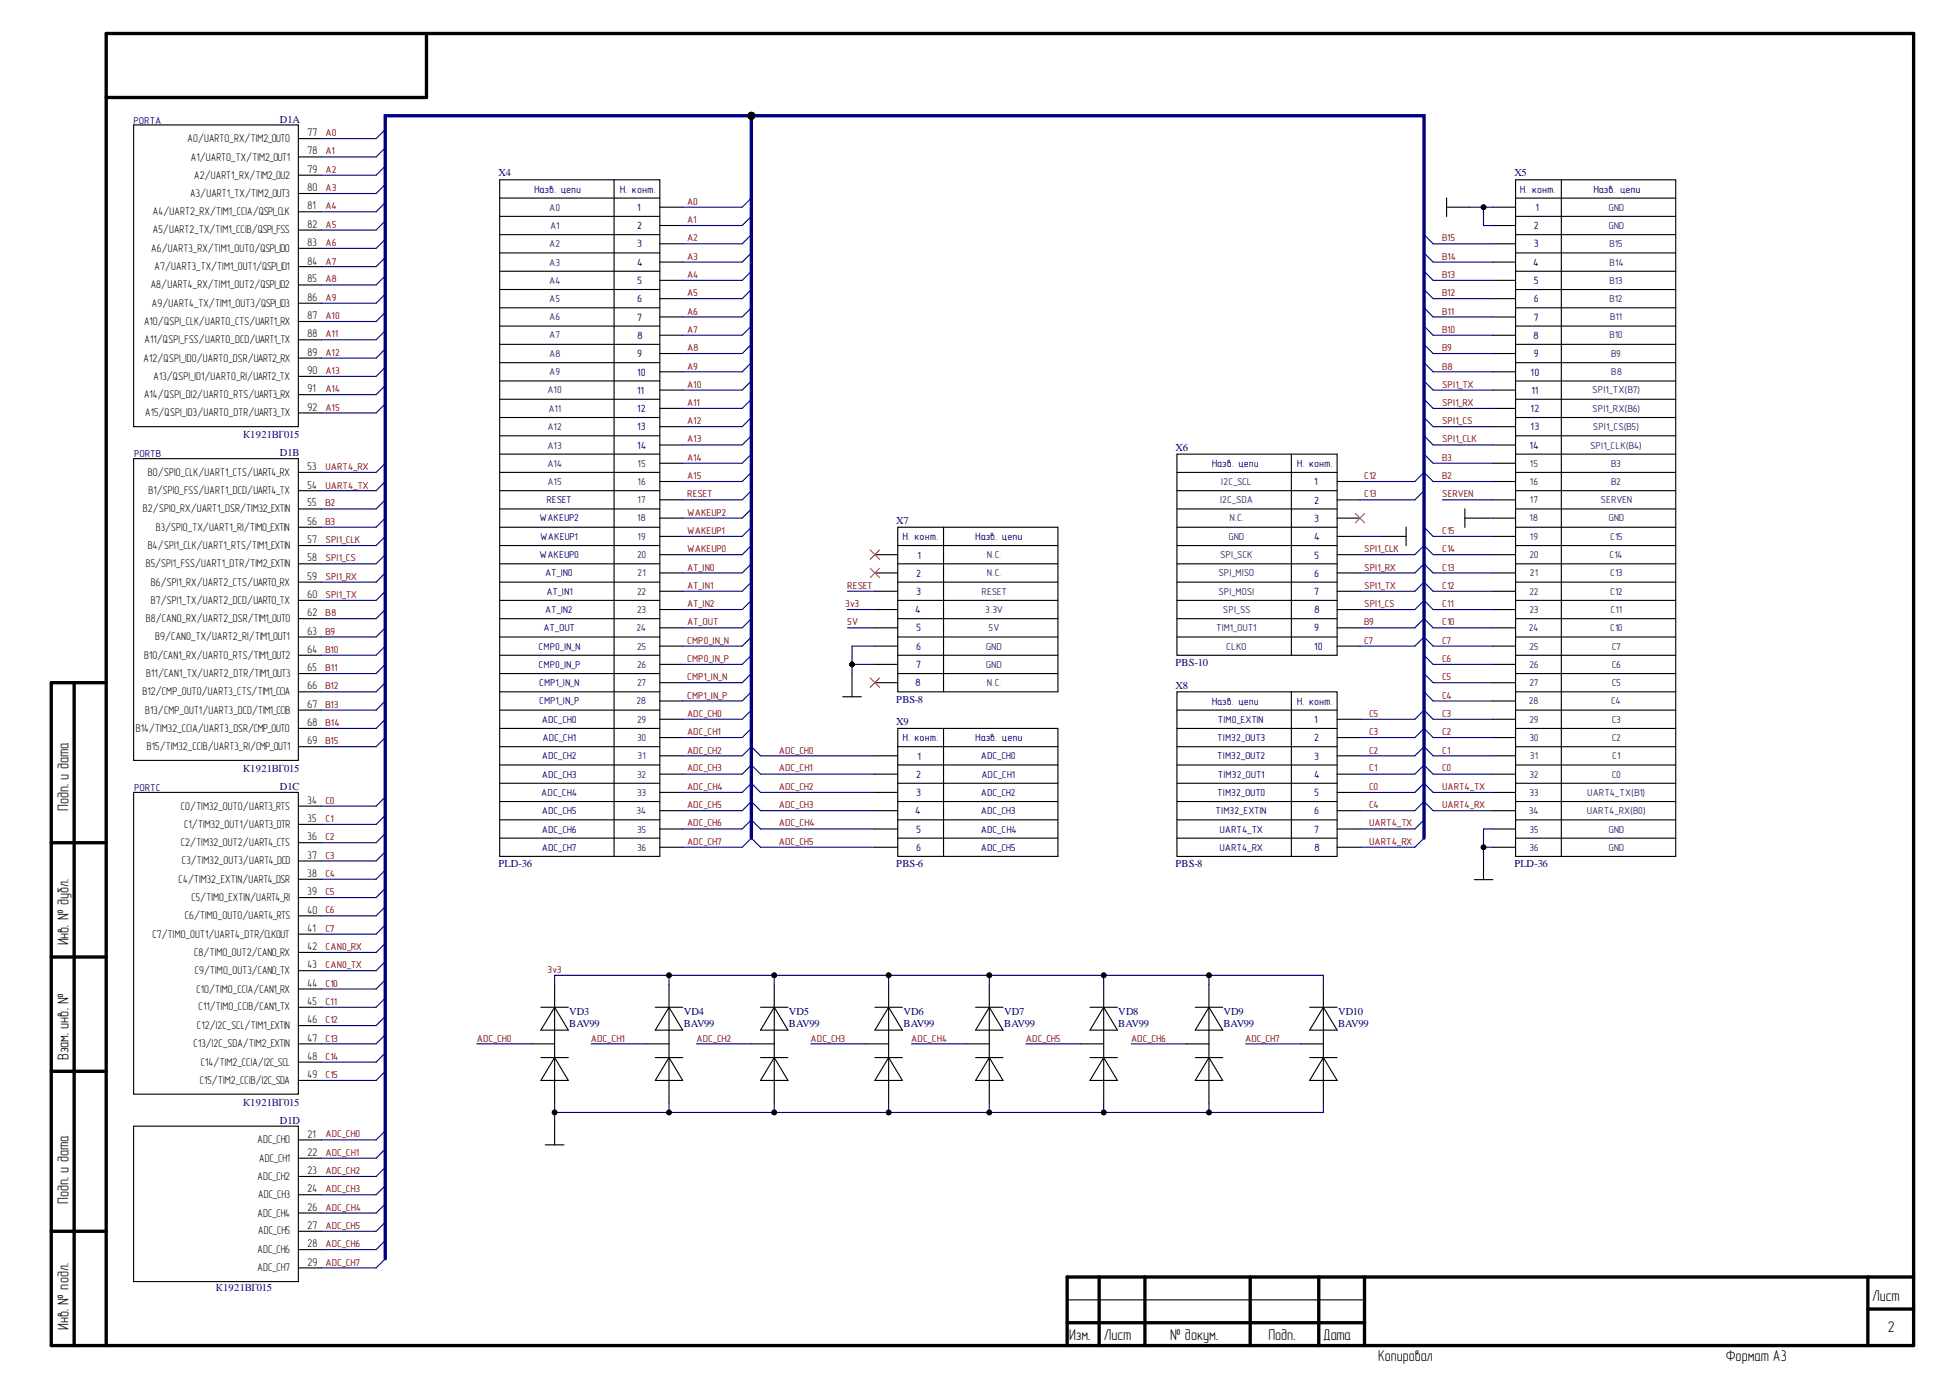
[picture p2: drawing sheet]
<svg xmlns="http://www.w3.org/2000/svg" width="297mm" height="210mm" viewBox="0 0 297 210" stroke-linecap="round" stroke-linejoin="round" font-family="sans-serif">
<g fill="none" stroke="#000" stroke-width=".51">
<path d="M64.8 5.1v9.7h-48.7M7.8 103.8v100.7h283.1v-199.4h-274.8v199.4M7.8 103.8h8.3M11.3 103.8v100.7M7.8 128.1h8.3M7.8 145.5h8.3M7.8 162.8h8.3M7.8 187.1h8.3M167.1 194.1v10.4M174 194.1v10.4M190 194.1v10.4M200.5 194.1v10.4"/>
<path d="M207.4 194.1v10.4M283.9 194.1v10.4M283.9 199h7M290.9 194.1h-128.7v10.4M162.2 201h45.2"/>
</g>
<g fill="none" stroke="#000" stroke-width=".17">
<path d="M20.3 19h25.1v45.8h-25.1zM45.4 37.8h3.4M45.4 35h3.4M45.4 32.2h3.4M45.4 29.4h3.4M45.4 26.6h3.4M45.4 23.9h3.4M45.4 21.1h3.4M76 27.3h24.3v102.9h-24.3zM76 30.1h24.3M76 32.9h24.3M76 35.7h24.3"/>
<path d="M76 38.4h24.3M93.3 27.3v102.9M100.3 31.5h3.5M100.3 34.3h3.5M100.3 37.1h3.5M100.3 39.8h3.5M219.9 31.5h3.5M219.9 30.1v2.8M226.9 31.5h3.5M226.9 34.3h3.5M226.9 37.1h3.5M226.9 39.8h3.5"/>
<path d="M230.4 27.3h24.3v102.9h-24.3zM230.4 30.1h24.3M230.4 32.9h24.3M230.4 35.7h24.3M230.4 38.4h24.3M237.3 27.3v102.9M45.4 60h3.4M45.4 57.2h3.4M45.4 54.4h3.4M45.4 48.9h3.4M45.4 46.1h3.4M45.4 43.3h3.4"/>
<path d="M45.4 40.5h3.4M45.4 51.6h3.4M76 41.2h24.3M76 44h24.3M76 46.8h24.3M76 49.6h24.3M76 52.3h24.3M76 55.1h24.3M76 57.9h24.3M100.3 42.6h3.5M100.3 45.4h3.5M100.3 48.2h3.5"/>
<path d="M100.3 51h3.5M100.3 53.7h3.5M100.3 56.5h3.5M100.3 59.3h3.5M226.9 42.6h3.5M226.9 45.4h3.5M226.9 48.2h3.5M226.9 51h3.5M226.9 53.7h3.5M226.9 56.5h3.5M226.9 59.3h3.5M230.4 41.2h24.3"/>
<path d="M230.4 44h24.3M230.4 46.8h24.3M230.4 49.6h24.3M230.4 52.3h24.3M230.4 57.9h24.3M230.4 55.1h24.3M20.3 69.7h25.1v45.9h-25.1zM45.4 62.8h3.4M45.4 77.4h3.4M45.4 74.6h3.4M45.4 71.8h3.4M76 77.4h24.3"/>
<path d="M76 74.6h24.3M76 71.8h24.3M76 60.7h24.3M76 63.5h24.3M76 66.2h24.3M76 69h24.3M100.3 73.2h3.5M100.3 76h3.5M100.3 78.7h3.5M100.3 62.1h3.5M100.3 64.8h3.5M100.3 67.6h3.5"/>
<path d="M100.3 70.4h3.5M178.9 69h24.4v30.6h-24.4zM178.9 77.4h24.4M178.9 74.6h24.4M178.9 71.8h24.4M196.3 69v30.6M203.3 73.2h3.4M203.3 76h3.4M203.3 78.8h3.4M222.7 78.8h3.5M222.7 77.3v2.9M226.9 73.2h3.5"/>
<path d="M226.9 76h3.5M226.9 78.8h3.5M226.9 62.1h3.5M226.9 67.6h3.5M226.9 70.4h3.5M226.9 64.9h3.5M230.4 77.4h24.3M230.4 74.6h24.3M230.4 71.8h24.3M230.4 60.7h24.3M230.4 63.5h24.3M230.4 66.2h24.3"/>
<path d="M230.4 69h24.3M45.4 88.5h3.4M45.4 85.7h3.4M45.4 82.9h3.4M45.4 80.1h3.4M45.4 91.3h3.4M45.4 94h3.4M45.4 96.8h3.4M45.4 99.6h3.4M76 88.5h24.3M76 85.7h24.3M76 82.9h24.3"/>
<path d="M76 80.1h24.3M76 91.3h24.3M76 94h24.3M76 96.8h24.3M76 99.6h24.3M100.3 84.3h3.5M100.3 87.1h3.5M100.3 89.9h3.5M100.3 92.6h3.5M100.3 95.4h3.5M100.3 98.2h3.5M100.3 81.5h3.5"/>
<path d="M133 84.3h3.5M133 87.1h3.5M133 89.9h3.5M133 92.6h3.5M133 95.4h3.5M133 98.2h3.5M136.5 80.1h24.3v25.1h-24.3zM136.5 88.5h24.3M136.5 85.7h24.3M136.5 82.9h24.3M136.5 91.3h24.3M136.5 94h24.3"/>
<path d="M136.5 96.8h24.3M136.5 99.6h24.3M143.4 80.1v25.1M178.9 88.5h24.4M178.9 85.7h24.4M178.9 82.9h24.4M178.9 80.1h24.4M178.9 91.3h24.4M178.9 94h24.4M178.9 96.8h24.4M203.3 84.3h3.4M203.3 87.1h3.4"/>
<path d="M203.3 89.9h3.4M203.3 92.7h3.4M203.3 95.4h3.4M203.3 98.2h3.4M203.3 81.5h3.4M210.2 81.5h3.6M213.8 80.1v2.8M226.9 84.3h3.5M226.9 87.1h3.5M226.9 89.9h3.5M226.9 92.7h3.5M226.9 95.4h3.5"/>
<path d="M226.9 98.2h3.5M226.9 81.5h3.5M230.4 88.5h24.3M230.4 85.7h24.3M230.4 82.9h24.3M230.4 80.1h24.3M230.4 91.3h24.3M230.4 94h24.3M230.4 96.8h24.3M230.4 99.6h24.3M45.4 113.5h3.4M45.4 110.7h3.4"/>
<path d="M45.4 107.9h3.4M45.4 105.2h3.4M45.4 102.4h3.4M76 113.5h24.3M76 110.7h24.3M76 107.9h24.3M76 105.2h24.3M76 102.4h24.3M76 116.3h24.3M76 119.1h24.3M100.3 114.9h3.5M100.3 117.7h3.5"/>
<path d="M100.3 101h3.5M100.3 103.8h3.5M100.3 109.3h3.5M100.3 112.1h3.5M100.3 106.5h3.5M128.1 105.9h2.8M129.5 102.4v3.5M133 114.9h3.5M133 117.7h3.5M133 101h3.5M133 103.8h3.5M136.5 110.7h24.3v19.5h-24.3z"/>
<path d="M136.5 113.5h24.3M136.5 102.4h24.3M136.5 116.3h24.3M136.5 119.1h24.3M143.4 110.7v19.5M178.9 105.2h24.4v25h-24.4zM178.9 113.5h24.4M178.9 110.7h24.4M178.9 107.9h24.4M178.9 119.1h24.4M178.9 116.3h24.4M196.3 105.2v25"/>
<path d="M203.3 114.9h3.4M203.3 117.7h3.4M203.3 109.3h3.4M203.3 112.1h3.4M226.9 114.9h3.5M226.9 117.7h3.5M226.9 101h3.5M226.9 109.3h3.5M226.9 112.1h3.5M226.9 103.8h3.5M226.9 106.5h3.5M230.4 113.5h24.3"/>
<path d="M230.4 110.7h24.3M230.4 107.9h24.3M230.4 105.2h24.3M230.4 102.4h24.3M230.4 119.1h24.3M230.4 116.3h24.3M20.3 120.4h25.1v45.9h-25.1zM45.4 139.2h3.4M45.4 136.4h3.4M45.4 133.6h3.4M45.4 130.9h3.4M45.4 128.1h3.4"/>
<path d="M45.4 125.3h3.4M45.4 122.5h3.4M76 121.8h24.3M76 124.6h24.3M76 127.4h24.3M100.3 120.4h3.5M100.3 123.2h3.5M100.3 126h3.5M100.3 128.8h3.5M133 120.4h3.5M133 123.2h3.5M133 126h3.5"/>
<path d="M133 128.8h3.5M136.5 121.8h24.3M136.5 124.6h24.3M136.5 127.4h24.3M178.9 121.8h24.4M178.9 124.6h24.4M178.9 127.4h24.4M203.3 120.4h3.4M203.3 123.2h3.4M203.3 126h3.4M203.3 128.8h3.4M224.1 133.7h2.8"/>
<path d="M225.5 130.2v3.5M226.9 120.4h3.5M226.9 123.2h3.5M226.9 126h3.5M226.9 128.8h3.5M230.4 121.8h24.3M230.4 124.6h24.3M230.4 127.4h24.3M45.4 158.7h3.4M45.4 155.9h3.4M45.4 153.1h3.4M45.4 150.3h3.4"/>
<path d="M45.4 147.5h3.4M45.4 144.8h3.4M45.4 142h3.4M80.8 158.7h3.5M82.2 153.1h4.2M84.3 153.1l2.1 3.5h-4.2zM84.3 149.6v18.1M98.2 158.7h3.5M99.6 153.1h4.2M101.7 153.1l2.1 3.5h-4.2zM101.7 149.6v18.1M114.2 158.7h3.5"/>
<path d="M115.6 153.1h4.2M117.7 153.1l2.1 3.5h-4.2zM117.7 149.6v18.1M131.6 158.7h3.5M133 153.1h4.2M135.1 153.1l2.1 3.5h-4.2zM135.1 149.6v18.1M146.9 158.7h3.5M148.3 153.1h4.2M150.4 153.1l2.1 3.5h-4.2zM150.4 149.6v18.1M164.3 158.7h3.5"/>
<path d="M165.7 153.1h4.2M167.8 153.1l2.1 3.5h-4.2zM167.8 149.6v18.1M180.3 158.7h3.5M181.7 153.1h4.2M183.8 153.1l2.1 3.5h-4.2zM183.8 149.6v18.1M197.7 158.7h3.5M199.1 153.1h4.2M201.2 153.1l2.1 3.5h-4.2zM201.2 149.6v18.1M20.3 171.2h25.1v23.6h-25.1z"/>
<path d="M45.4 164.2h3.4M45.4 161.4h3.4M45.4 178.8h3.4M45.4 176h3.4M45.4 173.3h3.4M82.2 160.7h4.2M82.9 174h2.8M84.3 160.7l2.1 3.5h-4.2zM84.3 170.5v3.5M99.6 160.7h4.2M101.7 160.7l2.1 3.5h-4.2zM115.6 160.7h4.2"/>
<path d="M117.7 160.7l2.1 3.5h-4.2zM133 160.7h4.2M135.1 160.7l2.1 3.5h-4.2zM148.3 160.7h4.2M150.4 160.7l2.1 3.5h-4.2zM165.7 160.7h4.2M167.8 160.7l2.1 3.5h-4.2zM181.7 160.7h4.2M183.8 160.7l2.1 3.5h-4.2zM199.1 160.7h4.2M201.2 160.7l2.1 3.5h-4.2zM45.4 192.7h3.4"/>
<path d="M45.4 189.9h3.4M45.4 187.1h3.4M45.4 184.4h3.4M45.4 181.6h3.4M162.2 197.6h45.2"/>
</g>
<g fill="none" stroke="#000080" stroke-width=".17">
<path d="M58.6 19.7l-1.4 1.4h-8.4M58.6 22.5l-1.4 1.4h-8.4M58.6 25.2l-1.4 1.4h-8.4M58.6 28l-1.4 1.4h-8.4M58.6 30.8l-1.4 1.4h-8.4M58.6 33.6l-1.4 1.4h-8.4M58.6 36.4l-1.4 1.4h-8.4M58.6 39.1l-1.4 1.4h-8.4M114.2 32.9l-1.4 1.4h-9M114.2 35.7l-1.4 1.4h-9M114.2 38.4l-1.4 1.4h-9M114.2 30.1l-1.4 1.4h-9"/>
<path d="M216.5 35.7l1.4 1.4h9M216.5 38.4l1.4 1.4h9M223.4 31.5h2.1v2.8h1.4M225.5 31.5h1.4M58.6 41.9l-1.4 1.4h-8.4M58.6 44.7l-1.4 1.4h-8.4M58.6 47.5l-1.4 1.4h-8.4M58.6 50.3l-1.4 1.3h-8.4M58.6 53l-1.4 1.4h-8.4M58.6 55.8l-1.4 1.4h-8.4M58.6 58.6l-1.4 1.4h-8.4M114.2 52.3l-1.4 1.4h-9"/>
<path d="M114.2 55.1l-1.4 1.4h-9M114.2 57.9l-1.4 1.4h-9M114.2 41.2l-1.4 1.4h-9M114.2 44l-1.4 1.4h-9M114.2 46.8l-1.4 1.4h-9M114.2 49.6l-1.4 1.4h-9M216.5 52.3l1.4 1.4h9M216.5 55.1l1.4 1.4h9M216.5 57.9l1.4 1.4h9M216.5 41.2l1.4 1.4h9M216.5 44l1.4 1.4h9M216.5 46.8l1.4 1.4h9"/>
<path d="M216.5 49.6l1.4 1.4h9M58.6 61.4l-1.4 1.4h-8.4M58.6 70.4l-1.4 1.4h-8.4M58.6 73.2l-1.4 1.4h-8.4M58.6 76l-1.4 1.4h-8.4M58.6 78.7l-1.4 1.4h-8.4M114.2 60.7l-1.4 1.4h-9M114.2 63.5l-1.4 1.3h-9M114.2 66.2l-1.4 1.4h-9M114.2 69l-1.4 1.4h-9M114.2 71.8l-1.4 1.4h-9M114.2 74.6l-1.4 1.4h-9"/>
<path d="M114.2 77.4l-1.4 1.3h-9M206.7 73.2h8.4l1.4-1.4 1.4 1.4h9M216.5 74.6l-1.4 1.4h-8.4M216.5 60.7l1.4 1.4h9M216.5 63.5l1.4 1.4h9M216.5 66.2l1.4 1.4h9M216.5 69l1.4 1.4h9M219.3 76h7.6M226.2 78.8h.7M58.6 81.5l-1.4 1.4h-8.4M58.6 84.3l-1.4 1.4h-8.4M58.6 87.1l-1.4 1.4h-8.4"/>
<path d="M58.6 89.9l-1.4 1.4h-8.4M58.6 92.6l-1.4 1.4h-8.4M58.6 95.4l-1.4 1.4h-8.4M58.6 98.2l-1.4 1.4h-8.4M114.2 85.7l-1.4 1.4h-9M114.2 88.5l-1.4 1.4h-9M114.2 91.3l-1.4 1.3h-9M114.2 94l-1.4 1.4h-9M114.2 96.8l-1.4 1.4h-9M114.2 99.6l-1.4 1.4h-9M114.2 80.1l-1.4 1.4h-9M114.2 82.9l-1.4 1.4h-9"/>
<path d="M128.8 89.9h4.2M128.8 92.6h4.2M128.8 95.4h4.2M133 98.2h-3.5v2.8M206.7 98.2h8.4l1.4-1.4 1.4 1.4h9M206.7 95.4h8.4l1.4-1.4 1.4 1.4h9M206.7 92.7h8.4l1.4-1.4 1.4 1.4h9M206.7 89.9h8.4l1.4-1.4 1.4 1.4h9M206.7 87.1h8.4l1.4-1.4 1.4 1.4h9M206.7 84.3h8.4l1.4-1.4 1.4 1.4h9M206.7 81.5h3.5M216.5 99.6l1.4 1.4h9"/>
<path d="M216.5 80.1l1.4 1.4h9M58.6 101l-1.4 1.4h-8.4M58.6 103.8l-1.4 1.4h-8.4M58.6 106.5l-1.4 1.4h-8.4M58.6 109.3l-1.4 1.4h-8.4M58.6 112.1l-1.4 1.4h-8.4M103.8 114.9h9l1.4-1.4 1.4 1.4h17.4M103.8 117.7h9l1.4-1.4 1.4 1.4h17.4M114.2 102.4l-1.4 1.4h-9M114.2 105.2l-1.4 1.3h-9M114.2 107.9l-1.4 1.4h-9M114.2 110.7l-1.4 1.4h-9"/>
<path d="M133 101h-3.5v1.4M206.7 117.7h8.4l1.4-1.4 1.4 1.4h9M206.7 114.9h8.4l1.4-1.4 1.4 1.4h9M206.7 112.1h8.4l1.4-1.4 1.4 1.4h9M206.7 109.3h8.4l1.4-1.4 1.4 1.4h9M216.5 102.4l1.4 1.4h9M216.5 105.2l1.4 1.3h9M58.6 121.1l-1.4 1.4h-8.4M58.6 123.9l-1.4 1.4h-8.4M58.6 126.7l-1.4 1.4h-8.4M58.6 129.5l-1.4 1.4h-8.4M58.6 132.3l-1.4 1.3h-8.4"/>
<path d="M58.6 135l-1.4 1.4h-8.4M58.6 137.8l-1.4 1.4h-8.4M103.8 120.4h9l1.4-1.3 1.4 1.3h17.4M103.8 123.2h9l1.4-1.4 1.4 1.4h17.4M103.8 126h9l1.4-1.4 1.4 1.4h17.4M103.8 128.8h9l1.4-1.4 1.4 1.4h17.4M206.7 123.2h8.4l1.4-1.4 1.4 1.4h9M206.7 120.4h8.4l1.4-1.3 1.4 1.3h9M216.5 127.4l-1.4 1.4h-8.4M216.5 124.6l-1.4 1.4h-8.4M225.5 128.8h1.4M226.9 126h-1.4v4.2"/>
<path d="M58.6 140.6l-1.4 1.4h-8.4M58.6 143.4l-1.4 1.4h-8.4M58.6 146.2l-1.4 1.3h-8.4M58.6 148.9l-1.4 1.4h-8.4M58.6 151.7l-1.4 1.4h-8.4M58.6 154.5l-1.4 1.4h-8.4M58.6 157.3l-1.4 1.4h-8.4M72.5 158.7h8.3M84.3 149.6v-1.4h116.9v1.4M89.9 158.7h8.3M101.7 148.2v1.4M105.9 158.7h8.3"/>
<path d="M117.7 148.2v1.4M123.3 158.7h8.3M135.1 148.2v1.4M138.6 158.7h8.3M150.4 148.2v1.4M156 158.7h8.3M167.8 148.2v1.4M172 158.7h8.3M183.8 148.2v1.4M189.4 158.7h8.3M58.6 160l-1.4 1.4h-8.4M58.6 162.8l-1.4 1.4h-8.4"/>
<path d="M58.6 171.9l-1.4 1.4h-8.4M58.6 174.6l-1.4 1.4h-8.4M58.6 177.4l-1.4 1.4h-8.4M84.3 167.7v1.4h116.9v-1.4M84.3 169.1v1.4M101.7 167.7v1.4M117.7 167.7v1.4M135.1 167.7v1.4M150.4 167.7v1.4M167.8 167.7v1.4M183.8 167.7v1.4M58.6 180.2l-1.4 1.4h-8.4"/>
<path d="M58.6 183l-1.4 1.4h-8.4M58.6 185.8l-1.4 1.3h-8.4M58.6 188.5l-1.4 1.4h-8.4M58.6 191.3l-1.4 1.4h-8.4"/>
</g>
<path d="M206 78l1.4 1.5M207.4 78l-1.4 1.5M132.3 83.6l1.4 1.4M132.3 86.4l1.4 1.4M133.7 83.6l-1.4 1.4M133.7 86.4l-1.4 1.4M132.3 103.1l1.4 1.4M133.7 103.1l-1.4 1.4" fill="none" stroke="#f00" stroke-width=".15"/>
<g fill="#000">
<circle cx="114.2" cy="17.6" r=".53"/>
<circle cx="225.5" cy="31.5" r=".35"/>
<circle cx="129.5" cy="101" r=".35"/>
<circle cx="225.5" cy="128.8" r=".35"/>
<circle cx="101.7" cy="148.2" r=".35"/>
<circle cx="117.7" cy="148.2" r=".35"/>
<circle cx="135.1" cy="148.2" r=".35"/>
<circle cx="150.4" cy="148.2" r=".35"/>
<circle cx="167.8" cy="148.2" r=".35"/>
<circle cx="183.8" cy="148.2" r=".35"/>
<circle cx="84.3" cy="169.1" r=".35"/>
<circle cx="101.7" cy="169.1" r=".35"/>
<circle cx="117.7" cy="169.1" r=".35"/>
<circle cx="135.1" cy="169.1" r=".35"/>
<circle cx="150.4" cy="169.1" r=".35"/>
<circle cx="167.8" cy="169.1" r=".35"/>
<circle cx="183.8" cy="169.1" r=".35"/>
</g>
<g fill="none" stroke="#000" stroke-width=".15">
<circle cx="114.2" cy="17.6" r=".53"/>
<circle cx="225.5" cy="31.5" r=".35"/>
<circle cx="129.5" cy="101" r=".35"/>
<circle cx="225.5" cy="128.8" r=".35"/>
<circle cx="101.7" cy="148.2" r=".35"/>
<circle cx="117.7" cy="148.2" r=".35"/>
<circle cx="135.1" cy="148.2" r=".35"/>
<circle cx="150.4" cy="148.2" r=".35"/>
<circle cx="167.8" cy="148.2" r=".35"/>
<circle cx="183.8" cy="148.2" r=".35"/>
<circle cx="84.3" cy="169.1" r=".35"/>
<circle cx="101.7" cy="169.1" r=".35"/>
<circle cx="117.7" cy="169.1" r=".35"/>
<circle cx="135.1" cy="169.1" r=".35"/>
<circle cx="150.4" cy="169.1" r=".35"/>
<circle cx="167.8" cy="169.1" r=".35"/>
<circle cx="183.8" cy="169.1" r=".35"/>
</g>
<path d="M114.2 17.6h102.3v109.8M114.2 127.4v-109.8h-55.6v173.7" fill="none" stroke="#000080" stroke-width=".51"/>
<g font-size="2.4">
<text x="10.4" y="123.3" transform="rotate(-90 10.4 123.3)">Подп. и дата</text>
<text x="10.4" y="143.7" transform="rotate(-90 10.4 143.7)">Инв. № дубл.</text>
<text x="10.4" y="161.1" transform="rotate(-90 10.4 161.1)">Взам. инв. №</text>
<text x="10.4" y="183" transform="rotate(-90 10.4 183)">Подп. и дата</text>
<text x="284.6" y="197.8">Лист</text>
<text x="10.4" y="202.1" transform="rotate(-90 10.4 202.1)">Инв. № подл.</text>
<text x="162.6" y="203.7">Изм.</text>
<text x="167.8" y="203.7">Лист</text>
<text x="177.9" y="203.7">№ докум.</text>
<text x="192.8" y="203.7">Подп.</text>
<text x="201.1" y="203.7">Дата</text>
<text x="287" y="202.5">2</text>
<text x="209.5" y="206.8">Копировал</text>
<text x="262.3" y="206.8">Формат А3</text>
</g>
<g font-size="1.7">
<text x="28.5" y="21.6">A0/UART0_RX/TIM2_OUT0</text>
<text x="46.8" y="23.5">78</text>
<text x="46.8" y="20.7">77</text>
<text x="28.9" y="29.9">A3/UART1_TX/TIM2_OUT3</text>
<text x="29" y="24.4">A1/UART0_TX/TIM2_OUT1</text>
<text x="29.5" y="27.2">A2/UART1_RX/TIM2_OU2</text>
<text x="46.8" y="29.1">80</text>
<text x="46.8" y="26.3">79</text>
<text x="23.3" y="35.5">A5/UART2_TX/TIM1_CCIB/QSPI_FSS</text>
<text x="23.3" y="32.7">A4/UART2_RX/TIM1_CCIA/QSPI_CLK</text>
<text x="46.8" y="34.6">82</text>
<text x="46.8" y="31.8">81</text>
<text x="23" y="38.3">A6/UART3_RX/TIM1_OUT0/QSPI_ID0</text>
<text x="23.5" y="41.1">A7/UART3_TX/TIM1_OUT1/QSPI_ID1</text>
<text x="46.8" y="40.2">84</text>
<text x="46.8" y="37.4">83</text>
<text x="22.9" y="43.8">A8/UART4_RX/TIM1_OUT2/QSPI_ID2</text>
<text x="23.1" y="46.6">A9/UART4_TX/TIM1_OUT3/QSPI_ID3</text>
<text x="46.8" y="45.7">86</text>
<text x="46.8" y="42.9">85</text>
<text x="21.9" y="49.4">A10/QSPI_CLK/UART0_CTS/UART1_RX</text>
<text x="22" y="52.2">A11/QSPI_FSS/UART0_DCD/UART1_TX</text>
<text x="46.8" y="48.5">87</text>
<text x="46.8" y="51.3">88</text>
<text x="21.8" y="55">A12/QSPI_ID0/UART0_DSR/UART2_RX</text>
<text x="23.3" y="57.7">A13/QSPI_ID1/UART0_RI/UART2_TX</text>
<text x="46.8" y="59.6">91</text>
<text x="46.8" y="56.8">90</text>
<text x="46.8" y="54.1">89</text>
<text x="21.9" y="60.5">A14/QSPI_DI2/UART0_RTS/UART3_RX</text>
<text x="22.1" y="63.3">A15/QSPI_ID3/UART0_DTR/UART3_TX</text>
<text x="46.8" y="62.4">92</text>
<text x="46.8" y="71.5">53</text>
<text x="21.7" y="77.9">B2/SPI0_RX/UART1_DSR/TIM32_EXTIN</text>
<text x="22.5" y="72.3">B0/SPI0_CLK/UART1_CTS/UART4_RX</text>
<text x="22.6" y="75.1">B1/SPI0_FSS/UART1_DCD/UART4_TX</text>
<text x="46.8" y="77">55</text>
<text x="46.8" y="74.3">54</text>
<text x="22.5" y="83.5">B4/SPI1_CLK/UART1_RTS/TIM1_EXTIN</text>
<text x="23.7" y="80.7">B3/SPI0_TX/UART1_RI/TIM0_EXTIN</text>
<text x="46.8" y="82.5">57</text>
<text x="46.8" y="79.7">56</text>
<text x="22.2" y="86.3">B5/SPI1_FSS/UART1_DTR/TIM2_EXTIN</text>
<text x="22.9" y="89">B6/SPI1_RX/UART2_CTS/UART0_RX</text>
<text x="46.8" y="88.1">59</text>
<text x="46.8" y="85.3">58</text>
<text x="22.2" y="94.5">B8/CAN0_RX/UART2_DSR/TIM1_OUT0</text>
<text x="22.9" y="91.7">B7/SPI1_TX/UART2_DCD/UART0_TX</text>
<text x="46.8" y="90.9">60</text>
<text x="46.8" y="93.7">62</text>
<text x="21.9" y="100.1">B10/CAN1_RX/UART0_RTS/TIM1_OUT2</text>
<text x="23.6" y="97.3">B9/CAN0_TX/UART2_RI/TIM1_OUT1</text>
<text x="46.8" y="96.5">63</text>
<text x="46.8" y="99.3">64</text>
<text x="21.7" y="105.7">B12/CMP_OUT0/UART3_CTS/TIM1_CCIA</text>
<text x="22.2" y="102.9">B11/CAN1_TX/UART2_DTR/TIM1_OUT3</text>
<text x="46.8" y="107.5">67</text>
<text x="46.8" y="104.8">66</text>
<text x="46.8" y="102">65</text>
<text x="20.6" y="111.3">B14/TIM32_CCIA/UART3_DSR/CMP_OUT0</text>
<text x="22.1" y="108.5">B13/CMP_OUT1/UART3_DCD/TIM1_CCIB</text>
<text x="46.8" y="113.1">69</text>
<text x="46.8" y="110.3">68</text>
<text x="22.3" y="114">B15/TIM32_CCIB/UART3_RI/CMP_OUT1</text>
<text x="27.5" y="123.1">C0/TIM32_OUT0/UART3_RTS</text>
<text x="28" y="125.8">C1/TIM32_OUT1/UART3_DTR</text>
<text x="46.8" y="124.9">35</text>
<text x="46.8" y="122.2">34</text>
<text x="27.5" y="128.6">C2/TIM32_OUT2/UART4_CTS</text>
<text x="27.7" y="131.4">C3/TIM32_OUT3/UART4_DCD</text>
<text x="46.8" y="130.5">37</text>
<text x="46.8" y="127.7">36</text>
<text x="27.1" y="134.2">C4/TIM32_EXTIN/UART4_DSR</text>
<text x="29.1" y="136.9">C5/TIM0_EXTIN/UART4_RI</text>
<text x="46.8" y="136.1">39</text>
<text x="46.8" y="133.3">38</text>
<text x="23.2" y="142.5">C7/TIM0_OUT1/UART4_DTR/CLKOUT</text>
<text x="28.1" y="139.7">C6/TIM0_OUT0/UART4_RTS</text>
<text x="46.8" y="141.6">41</text>
<text x="46.8" y="138.9">40</text>
<text x="29.5" y="145.3">C8/TIM0_OUT2/CAN0_RX</text>
<text x="29.6" y="148.1">C9/TIM0_OUT3/CAN0_TX</text>
<text x="46.8" y="150">44</text>
<text x="46.8" y="147.2">43</text>
<text x="46.8" y="144.4">42</text>
<text x="29.9" y="150.9">C10/TIM0_CCIA/CAN1_RX</text>
<text x="30.2" y="153.6">C11/TIM0_CCIB/CAN1_TX</text>
<text x="46.8" y="155.5">46</text>
<text x="46.8" y="152.7">45</text>
<text x="29.4" y="159.2">C13/I2C_SDA/TIM2_EXTIN</text>
<text x="29.9" y="156.4">C12/I2C_SCL/TIM1_EXTIN</text>
<text x="30.5" y="161.9">C14/TIM2_CCIA/I2C_SCL</text>
<text x="46.8" y="161.1">48</text>
<text x="46.8" y="158.3">47</text>
<text x="30.4" y="164.7">C15/TIM2_CCIB/I2C_SDA</text>
<text x="46.8" y="163.9">49</text>
<text x="39.2" y="173.8">ADC_CH0</text>
<text x="46.8" y="172.9">21</text>
<text x="39.2" y="179.4">ADC_CH2</text>
<text x="39.4" y="176.6">ADC_CH1</text>
<text x="46.8" y="178.4">23</text>
<text x="46.8" y="175.6">22</text>
<text x="39.2" y="184.9">ADC_CH4</text>
<text x="39.2" y="182.1">ADC_CH3</text>
<text x="46.8" y="184">26</text>
<text x="46.8" y="181.2">24</text>
<text x="39.2" y="190.4">ADC_CH6</text>
<text x="39.2" y="187.6">ADC_CH5</text>
<text x="46.8" y="189.6">28</text>
<text x="46.8" y="186.8">27</text>
<text x="39.2" y="193.2">ADC_CH7</text>
<text x="46.8" y="192.4">29</text>
</g>
<g font-size="1.6" fill="#000080">
<text x="42.5" y="18.7">D1A</text>
<text x="75.8" y="26.8">X4</text>
<text x="81.2" y="29.3">Назв. цепи</text>
<text x="94.2" y="29.3">Н. конт.</text>
<text x="230.2" y="26.8">X5</text>
<text x="231.1" y="29.3">Н. конт.</text>
<text x="242.2" y="29.3">Назв. цепи</text>
<text x="96.8" y="32.1">1</text>
<text x="96.8" y="34.8">2</text>
<text x="233.2" y="34.8">2</text>
<text x="233.4" y="32.1">1</text>
<text x="96.8" y="37.6">3</text>
<text x="96.8" y="40.4">4</text>
<text x="233.1" y="40.4">4</text>
<text x="233.2" y="37.6">3</text>
<text x="96.8" y="43.2">5</text>
<text x="96.8" y="46">6</text>
<text x="233.2" y="43.2">5</text>
<text x="233.2" y="46">6</text>
<text x="96.8" y="48.7">7</text>
<text x="96.8" y="51.5">8</text>
<text x="233.1" y="51.5">8</text>
<text x="233.2" y="48.7">7</text>
<text x="96.8" y="54.3">9</text>
<text x="96.8" y="57.1">10</text>
<text x="96.8" y="59.9">11</text>
<text x="232.7" y="57.1">10</text>
<text x="232.8" y="59.9">11</text>
<text x="233.2" y="54.3">9</text>
<text x="96.8" y="62.6">12</text>
<text x="96.8" y="65.4">13</text>
<text x="232.7" y="62.6">12</text>
<text x="232.7" y="65.4">13</text>
<text x="37" y="66.6">К1921ВГ015</text>
<text x="42.5" y="69.4">D1B</text>
<text x="96.8" y="68.2">14</text>
<text x="178.7" y="68.5">X6</text>
<text x="184.2" y="71">Назв. цепи</text>
<text x="197.1" y="71">Н. конт.</text>
<text x="232.5" y="68.2">14</text>
<text x="199.8" y="73.7">1</text>
<text x="199.8" y="76.5">2</text>
<text x="136.2" y="79.7">X7</text>
<text x="137.2" y="82.1">Н. конт.</text>
<text x="148.3" y="82.1">Назв. цепи</text>
<text x="199.8" y="79.3">3</text>
<text x="199.8" y="82.1">4</text>
<text x="139.3" y="87.7">2</text>
<text x="139.5" y="84.9">1</text>
<text x="199.8" y="84.9">5</text>
<text x="199.8" y="87.7">6</text>
<text x="139.1" y="93.2">4</text>
<text x="139.3" y="90.4">3</text>
<text x="139.3" y="96">5</text>
<text x="199.8" y="90.4">7</text>
<text x="199.8" y="93.2">8</text>
<text x="199.8" y="96">9</text>
<text x="139.3" y="98.8">6</text>
<text x="139.3" y="101.5">7</text>
<text x="178.7" y="101.2">PBS-10</text>
<text x="199.8" y="98.8">10</text>
<text x="136.2" y="106.8">PBS-8</text>
<text x="139.1" y="104.3">8</text>
<text x="178.7" y="104.7">X8</text>
<text x="184.2" y="107.1">Назв. цепи</text>
<text x="197.1" y="107.1">Н. конт.</text>
<text x="136.2" y="110.2">X9</text>
<text x="137.2" y="112.7">Н. конт.</text>
<text x="148.3" y="112.7">Назв. цепи</text>
<text x="199.8" y="109.9">1</text>
<text x="199.8" y="112.7">2</text>
<text x="37" y="117.3">К1921ВГ015</text>
<text x="139.3" y="118.2">2</text>
<text x="139.5" y="115.5">1</text>
<text x="199.8" y="115.5">3</text>
<text x="199.8" y="118.2">4</text>
<text x="42.5" y="120.1">D1C</text>
<text x="139.1" y="123.8">4</text>
<text x="139.3" y="121">3</text>
<text x="199.8" y="121">5</text>
<text x="199.8" y="123.8">6</text>
<text x="75.8" y="131.8">PLD-36</text>
<text x="136.2" y="131.8">PBS-6</text>
<text x="139.3" y="126.6">5</text>
<text x="139.3" y="129.3">6</text>
<text x="178.7" y="131.8">PBS-8</text>
<text x="199.8" y="126.6">7</text>
<text x="199.8" y="129.3">8</text>
<text x="230.2" y="131.8">PLD-36</text>
<text x="86.5" y="154.3">VD3</text>
<text x="103.9" y="154.3">VD4</text>
<text x="119.9" y="154.3">VD5</text>
<text x="137.3" y="154.3">VD6</text>
<text x="152.7" y="154.3">VD7</text>
<text x="170" y="154.3">VD8</text>
<text x="186" y="154.3">VD9</text>
<text x="203.4" y="154.3">VD10</text>
<text x="86.5" y="156.1">BAV99</text>
<text x="103.9" y="156.1">BAV99</text>
<text x="119.9" y="156.1">BAV99</text>
<text x="137.3" y="156.1">BAV99</text>
<text x="152.7" y="156.1">BAV99</text>
<text x="170" y="156.1">BAV99</text>
<text x="186" y="156.1">BAV99</text>
<text x="203.4" y="156.1">BAV99</text>
<text x="37" y="168">К1921ВГ015</text>
<text x="42.5" y="170.8">D1D</text>
<text x="32.8" y="196.3">К1921ВГ015</text>
</g>
<g font-size="1.5" fill="#000080">
<text x="20.3" y="18.8">PORTA</text>
<text x="20.4" y="69.5">PORTB</text>
<text x="83.1" y="76.5">RESET</text>
<text x="82" y="79.2">WAKEUP2</text>
<text x="82.1" y="82">WAKEUP1</text>
<text x="82" y="84.8">WAKEUP0</text>
<text x="82.9" y="87.6">AT_IN0</text>
<text x="82.6" y="96">AT_OUT</text>
<text x="82.9" y="93.2">AT_IN2</text>
<text x="83.1" y="90.4">AT_IN1</text>
<text x="81.9" y="101.5">CMP0_IN_P</text>
<text x="81.9" y="98.8">CMP0_IN_N</text>
<text x="82" y="107">CMP1_IN_P</text>
<text x="82" y="104.2">CMP1_IN_N</text>
<text x="82.4" y="109.8">ADC_CH0</text>
<text x="82.5" y="112.6">ADC_CH1</text>
<text x="185" y="112.6">TIM32_OUT3</text>
<text x="185.1" y="109.8">TIM0_EXTIN</text>
<text x="82.4" y="115.4">ADC_CH2</text>
<text x="82.4" y="118.2">ADC_CH3</text>
<text x="149.1" y="115.4">ADC_CH0</text>
<text x="149.2" y="118.2">ADC_CH1</text>
<text x="185" y="115.4">TIM32_OUT2</text>
<text x="185.1" y="118.2">TIM32_OUT1</text>
<text x="20.4" y="120.3">PORTC</text>
<text x="82.3" y="121">ADC_CH4</text>
<text x="82.4" y="123.8">ADC_CH5</text>
<text x="149.1" y="121">ADC_CH2</text>
<text x="149.1" y="123.8">ADC_CH3</text>
<text x="184.8" y="123.8">TIM32_EXTIN</text>
<text x="185" y="121">TIM32_OUT0</text>
<text x="82.4" y="126.6">ADC_CH6</text>
<text x="82.4" y="129.3">ADC_CH7</text>
<text x="149.1" y="126.6">ADC_CH4</text>
<text x="149.1" y="129.3">ADC_CH5</text>
<text x="185.4" y="126.6">UART4_TX</text>
<text x="185.4" y="129.3">UART4_RX</text>
</g>
<g font-size="1.5" fill="#800000">
<text x="49.5" y="20.7">A0</text>
<text x="49.5" y="23.5">A1</text>
<text x="49.5" y="26.3">A2</text>
<text x="49.5" y="29.1">A3</text>
<text x="49.5" y="31.8">A4</text>
<text x="49.5" y="34.6">A5</text>
<text x="104.4" y="31.2">A0</text>
<text x="104.4" y="34">A1</text>
<text x="49.5" y="37.4">A6</text>
<text x="49.5" y="40.2">A7</text>
<text x="104.4" y="36.7">A2</text>
<text x="104.4" y="39.4">A3</text>
<text x="219.2" y="36.7">B15</text>
<text x="219.2" y="39.4">B14</text>
<text x="49.5" y="42.9">A8</text>
<text x="49.5" y="45.7">A9</text>
<text x="104.4" y="42.2">A4</text>
<text x="104.4" y="45">A5</text>
<text x="104.4" y="47.8">A6</text>
<text x="219.2" y="47.8">B11</text>
<text x="219.2" y="45">B12</text>
<text x="219.2" y="42.2">B13</text>
<text x="49.5" y="48.5">A10</text>
<text x="49.5" y="51.3">A11</text>
<text x="104.4" y="50.6">A7</text>
<text x="104.4" y="53.4">A8</text>
<text x="219.2" y="53.4">B9</text>
<text x="219.2" y="50.6">B10</text>
<text x="49.5" y="54.1">A12</text>
<text x="49.5" y="56.8">A13</text>
<text x="49.5" y="59.6">A14</text>
<text x="104.4" y="56.2">A9</text>
<text x="104.4" y="59">A10</text>
<text x="219.2" y="56.2">B8</text>
<text x="219.2" y="59">SPI1_TX</text>
<text x="49.5" y="62.4">A15</text>
<text x="104.4" y="61.7">A11</text>
<text x="104.4" y="64.5">A12</text>
<text x="219.2" y="61.7">SPI1_RX</text>
<text x="219.2" y="64.5">SPI1_CS</text>
<text x="49.5" y="71.5">UART4_RX</text>
<text x="104.4" y="67.2">A13</text>
<text x="104.4" y="70">A14</text>
<text x="219.2" y="67.2">SPI1_CLK</text>
<text x="219.2" y="70">B3</text>
<text x="49.5" y="77">B2</text>
<text x="49.5" y="74.3">UART4_TX</text>
<text x="104.4" y="75.6">RESET</text>
<text x="104.4" y="72.8">A15</text>
<text x="207.4" y="72.8">C12</text>
<text x="207.4" y="75.6">C13</text>
<text x="219.2" y="72.8">B2</text>
<text x="219.2" y="75.6">SERVEN</text>
<text x="49.5" y="79.7">B3</text>
<text x="49.5" y="82.5">SPI1_CLK</text>
<text x="104.4" y="84">WAKEUP0</text>
<text x="104.4" y="81.2">WAKEUP1</text>
<text x="104.4" y="78.4">WAKEUP2</text>
<text x="207.4" y="84">SPI1_CLK</text>
<text x="219.2" y="84">C14</text>
<text x="219.2" y="81.2">C15</text>
<text x="49.5" y="88.1">SPI1_RX</text>
<text x="49.5" y="85.3">SPI1_CS</text>
<text x="104.4" y="86.8">AT_IN0</text>
<text x="104.4" y="89.5">AT_IN1</text>
<text x="128.8" y="89.5">RESET</text>
<text x="207.4" y="89.5">SPI1_TX</text>
<text x="207.4" y="86.8">SPI1_RX</text>
<text x="219.2" y="89.5">C12</text>
<text x="219.2" y="86.8">C13</text>
<text x="49.5" y="93.7">B8</text>
<text x="49.5" y="90.9">SPI1_TX</text>
<text x="104.4" y="92.2">AT_IN2</text>
<text x="104.4" y="95">AT_OUT</text>
<text x="128.5" y="92.2">3v3</text>
<text x="128.8" y="95">5V</text>
<text x="207.4" y="92.2">SPI1_CS</text>
<text x="207.4" y="95">B9</text>
<text x="219.2" y="95">C10</text>
<text x="219.2" y="92.2">C11</text>
<text x="49.5" y="96.5">B9</text>
<text x="49.5" y="99.3">B10</text>
<text x="104.4" y="97.8">CMP0_IN_N</text>
<text x="104.4" y="100.6">CMP0_IN_P</text>
<text x="207.4" y="97.8">C7</text>
<text x="219.2" y="100.6">C6</text>
<text x="219.2" y="97.8">C7</text>
<text x="49.5" y="102">B11</text>
<text x="49.5" y="104.8">B12</text>
<text x="49.5" y="107.5">B13</text>
<text x="104.4" y="103.4">CMP1_IN_N</text>
<text x="104.4" y="106.2">CMP1_IN_P</text>
<text x="219.2" y="106.2">C4</text>
<text x="219.2" y="103.4">C5</text>
<text x="49.5" y="110.3">B14</text>
<text x="49.5" y="113.1">B15</text>
<text x="104.4" y="109">ADC_CH0</text>
<text x="104.4" y="111.8">ADC_CH1</text>
<text x="208.1" y="111.8">C3</text>
<text x="208.1" y="109">C5</text>
<text x="219.2" y="111.8">C2</text>
<text x="219.2" y="109">C3</text>
<text x="104.4" y="114.6">ADC_CH2</text>
<text x="104.4" y="117.3">ADC_CH3</text>
<text x="118.4" y="114.6">ADC_CH0</text>
<text x="118.4" y="117.3">ADC_CH1</text>
<text x="208.1" y="117.3">C1</text>
<text x="208.1" y="114.6">C2</text>
<text x="219.2" y="117.3">C0</text>
<text x="219.2" y="114.6">C1</text>
<text x="49.5" y="122.2">C0</text>
<text x="49.5" y="124.9">C1</text>
<text x="104.4" y="120">ADC_CH4</text>
<text x="104.4" y="122.8">ADC_CH5</text>
<text x="104.4" y="125.6">ADC_CH6</text>
<text x="118.4" y="120">ADC_CH2</text>
<text x="118.4" y="122.8">ADC_CH3</text>
<text x="118.4" y="125.6">ADC_CH4</text>
<text x="208.1" y="120">C0</text>
<text x="208.1" y="125.6">UART4_TX</text>
<text x="208.1" y="122.8">C4</text>
<text x="219.2" y="120">UART4_TX</text>
<text x="219.2" y="122.8">UART4_RX</text>
<text x="49.5" y="127.7">C2</text>
<text x="49.5" y="130.5">C3</text>
<text x="104.4" y="128.4">ADC_CH7</text>
<text x="118.4" y="128.4">ADC_CH5</text>
<text x="208.1" y="128.4">UART4_RX</text>
<text x="49.5" y="133.3">C4</text>
<text x="49.5" y="136.1">C5</text>
<text x="49.5" y="138.8">C6</text>
<text x="49.5" y="141.6">C7</text>
<text x="49.5" y="144.4">CAN0_RX</text>
<text x="49.5" y="147.2">CAN0_TX</text>
<text x="49.5" y="150">C10</text>
<text x="83.2" y="147.8">3v3</text>
<text x="49.5" y="152.7">C11</text>
<text x="49.5" y="155.5">C12</text>
<text x="49.5" y="158.3">C13</text>
<text x="49.5" y="161.1">C14</text>
<text x="72.5" y="158.3">ADC_CH0</text>
<text x="89.8" y="158.3">ADC_CH1</text>
<text x="105.9" y="158.3">ADC_CH2</text>
<text x="123.2" y="158.3">ADC_CH3</text>
<text x="138.5" y="158.3">ADC_CH4</text>
<text x="156" y="158.3">ADC_CH5</text>
<text x="171.9" y="158.3">ADC_CH6</text>
<text x="189.3" y="158.3">ADC_CH7</text>
<text x="49.5" y="163.9">C15</text>
<text x="49.5" y="172.8">ADC_CH0</text>
<text x="49.5" y="175.6">ADC_CH1</text>
<text x="49.5" y="178.4">ADC_CH2</text>
<text x="49.5" y="181.2">ADC_CH3</text>
<text x="49.5" y="184">ADC_CH4</text>
<text x="49.5" y="186.8">ADC_CH5</text>
<text x="49.5" y="189.6">ADC_CH6</text>
<text x="49.5" y="192.4">ADC_CH7</text>
</g>
<g font-size="1.5" fill="#351c75">
<text x="83.5" y="32">A0</text>
<text x="83.6" y="34.8">A1</text>
<text x="244.5" y="32">GND</text>
<text x="244.5" y="34.8">GND</text>
<text x="83.5" y="37.6">A2</text>
<text x="83.5" y="40.4">A3</text>
<text x="244.7" y="40.4">B14</text>
<text x="244.7" y="37.6">B15</text>
<text x="83.5" y="43.2">A4</text>
<text x="83.5" y="46">A5</text>
<text x="244.7" y="46">B12</text>
<text x="244.7" y="43.2">B13</text>
<text x="83.5" y="48.7">A6</text>
<text x="83.5" y="51.4">A7</text>
<text x="244.7" y="51.4">B10</text>
<text x="244.8" y="48.7">B11</text>
<text x="83.2" y="59.8">A10</text>
<text x="83.5" y="54.2">A8</text>
<text x="83.5" y="57">A9</text>
<text x="242.1" y="59.8">SPI1_TX(B7)</text>
<text x="244.9" y="57">B8</text>
<text x="244.9" y="54.2">B9</text>
<text x="83.2" y="65.4">A12</text>
<text x="83.4" y="62.6">A11</text>
<text x="242.1" y="62.6">SPI1_RX(B6)</text>
<text x="242.1" y="65.4">SPI1_CS(B5)</text>
<text x="83.2" y="68.2">A13</text>
<text x="83.2" y="71">A14</text>
<text x="96.9" y="71">15</text>
<text x="232.6" y="71">15</text>
<text x="241.7" y="68.2">SPI1_CLK(B4)</text>
<text x="244.9" y="71">B3</text>
<text x="83.2" y="73.7">A15</text>
<text x="96.9" y="73.7">16</text>
<text x="96.9" y="76.5">17</text>
<text x="185.5" y="76.5">I2C_SDA</text>
<text x="185.6" y="73.7">I2C_SCL</text>
<text x="232.6" y="73.7">16</text>
<text x="232.6" y="76.5">17</text>
<text x="243.3" y="76.5">SERVEN</text>
<text x="244.9" y="73.7">B2</text>
<text x="96.8" y="79.2">18</text>
<text x="96.9" y="82">19</text>
<text x="186.7" y="82">GND</text>
<text x="186.9" y="79.2">N.C.</text>
<text x="232.5" y="79.2">18</text>
<text x="232.6" y="82">19</text>
<text x="244.5" y="79.2">GND</text>
<text x="244.8" y="82">C15</text>
<text x="96.8" y="84.8">20</text>
<text x="96.9" y="87.6">21</text>
<text x="150" y="87.6">N.C.</text>
<text x="150" y="84.8">N.C.</text>
<text x="185.2" y="87.6">SPI_MISO</text>
<text x="185.5" y="84.8">SPI_SCK</text>
<text x="232.5" y="84.8">20</text>
<text x="232.6" y="87.6">21</text>
<text x="244.7" y="84.8">C14</text>
<text x="244.8" y="87.6">C13</text>
<text x="96.8" y="96">24</text>
<text x="96.8" y="90.4">22</text>
<text x="96.8" y="93.2">23</text>
<text x="149.2" y="90.4">RESET</text>
<text x="149.8" y="93.2">3.3V</text>
<text x="150.3" y="96">5V</text>
<text x="184.9" y="96">TIM1_OUT1</text>
<text x="185.2" y="90.4">SPI_MOSI</text>
<text x="185.9" y="93.2">SPI_SS</text>
<text x="232.4" y="96">24</text>
<text x="232.5" y="90.4">22</text>
<text x="232.5" y="93.2">23</text>
<text x="244.8" y="96">C10</text>
<text x="244.8" y="90.4">C12</text>
<text x="244.8" y="93.2">C11</text>
<text x="96.8" y="98.8">25</text>
<text x="96.8" y="101.5">26</text>
<text x="149.9" y="101.5">GND</text>
<text x="149.9" y="98.8">GND</text>
<text x="186.4" y="98.8">CLKO</text>
<text x="232.5" y="98.8">25</text>
<text x="232.5" y="101.5">26</text>
<text x="245" y="101.5">C6</text>
<text x="245" y="98.8">C7</text>
<text x="96.8" y="107">28</text>
<text x="96.8" y="104.2">27</text>
<text x="150" y="104.2">N.C.</text>
<text x="232.4" y="107">28</text>
<text x="232.5" y="104.2">27</text>
<text x="244.9" y="107">C4</text>
<text x="245" y="104.2">C5</text>
<text x="96.8" y="109.8">29</text>
<text x="96.8" y="112.6">30</text>
<text x="232.5" y="109.8">29</text>
<text x="232.5" y="112.6">30</text>
<text x="245" y="112.6">C2</text>
<text x="245" y="109.8">C3</text>
<text x="96.8" y="118.2">32</text>
<text x="96.9" y="115.4">31</text>
<text x="232.5" y="118.2">32</text>
<text x="232.6" y="115.4">31</text>
<text x="245" y="118.2">C0</text>
<text x="245.1" y="115.4">C1</text>
<text x="96.8" y="123.8">34</text>
<text x="96.8" y="121">33</text>
<text x="232.4" y="123.8">34</text>
<text x="232.5" y="121">33</text>
<text x="241.2" y="123.8">UART4_RX(B0)</text>
<text x="241.3" y="121">UART4_TX(B1)</text>
<text x="96.8" y="126.6">35</text>
<text x="96.8" y="129.3">36</text>
<text x="232.5" y="126.6">35</text>
<text x="232.5" y="129.3">36</text>
<text x="244.5" y="126.6">GND</text>
<text x="244.5" y="129.3">GND</text>
</g>
</svg>
